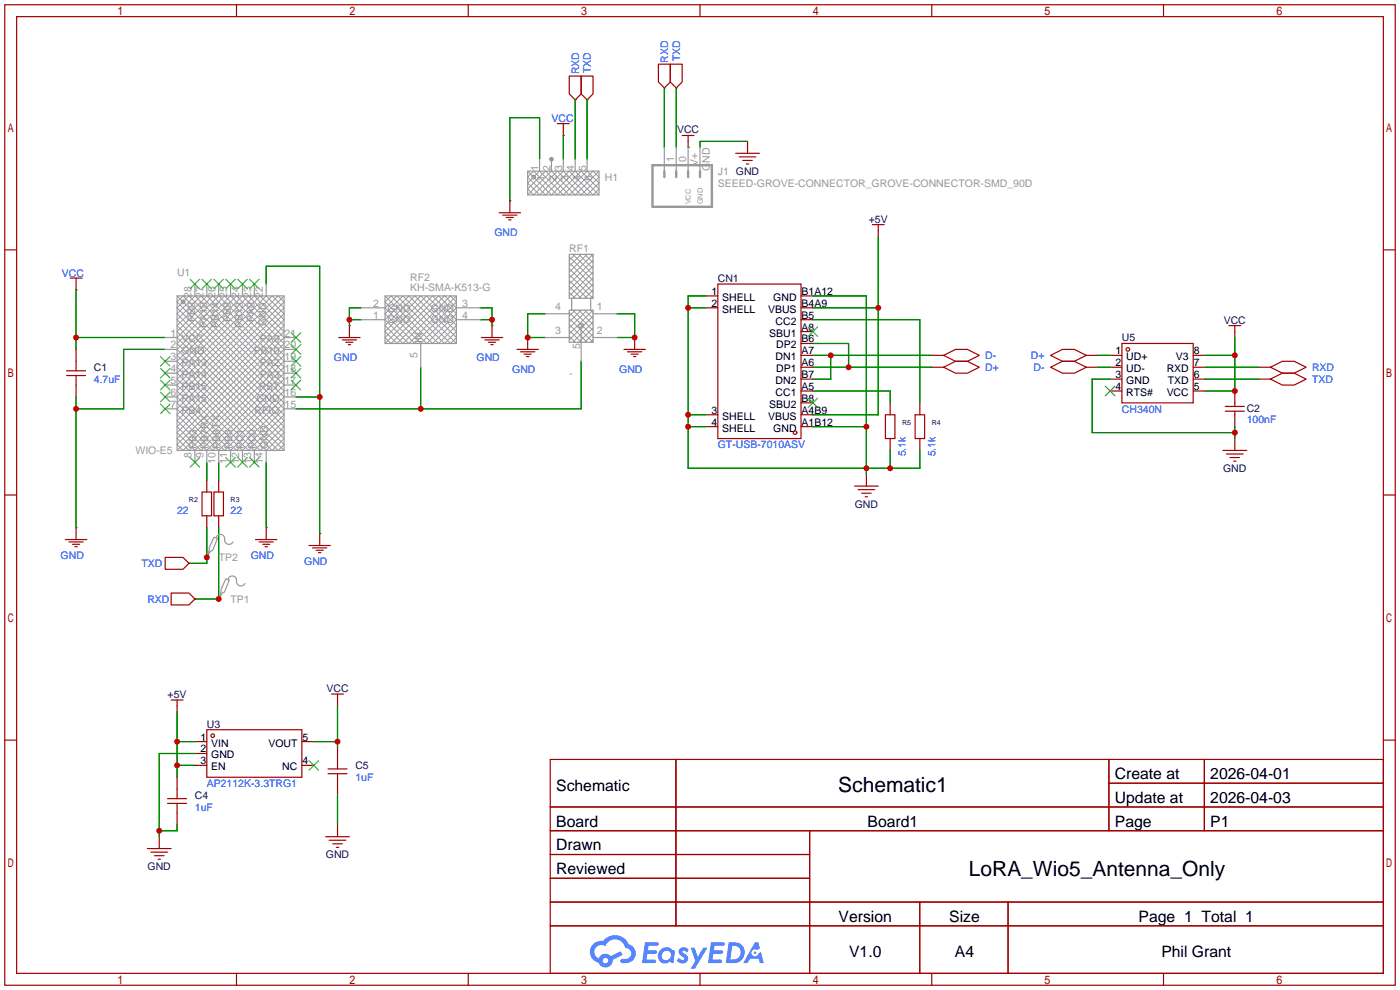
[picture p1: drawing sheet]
<svg xmlns="http://www.w3.org/2000/svg" width="299mm" height="212mm" viewBox="0 0 299 212" stroke-linecap="round" stroke-linejoin="round" font-family="sans-serif">
<circle cx="117.9" cy="34" r=".51" fill="#999"/>
<g fill="none" stroke="#a10000" stroke-width=".25">
<path d="M1 1h297.2v209.6h-297.2zM3.6 3.6h292.1v204.4h-292.1zM50.5 1v2.6M100.1 1v2.6M149.6 1v2.6M199.1 1v2.6M248.7 1v2.6M1 53.4h2.6M295.7 53.4h2.5M1 105.8h2.6M295.7 105.8h2.5M1 158.2h2.6"/>
<path d="M295.7 158.2h2.5M117.6 162.3h178.1v45.7h-178.1zM117.6 172.5h178.1M117.6 177.5h178.1M144.5 162.3v35.6M173 177.5v30.5M237 162.3v15.2M237 167.4h58.7M257.4 162.3v15.2M117.6 182.6h55.4M117.6 192.8h178.1M117.6 187.7h55.4"/>
<path d="M117.6 197.9h178.1M196.6 192.8v15.2M215.4 192.8v15.2M50.5 208v2.6M100.1 208v2.6M149.6 208v2.6M199.1 208v2.6M248.7 208v2.6"/>
</g>
<g fill="#5487ff">
<path d="M145.3 202.7a1.3 1.3 0 0 1 1.9 .3l-.4 .6a.54 .54 0 0 0-.9-.2l.1 .2a1.34 1.34 0 0 1 .9 1.8 1.47 1.47 0 0 1-2.3-.1l.5-.6 .8 .5a.31 .31 0 0 0 .4-.3 .31 .31 0 0 0-.3-.4 1.12 1.12 0 0 1-.7-1.8z"/>
<path d="M147.6 202.5h.9l.6 2 1.2-2h.9l-2.7 4.6h-.9l1-1.7z"/>
<path d="M137.8 201.4h1.7a1.31 1.31 0 0 1 1.2 .2 .4 .4 0 0 1-.3 .5l-1.8 .1-.1 .9h1.6a.4 .4 0 0 1 .4 .4 .4 .4 0 0 1-.5 .4h-1.6l-.2 1.2h1.4a.46 .46 0 0 1 .5 0 .46 .46 0 0 1 .1 .5l-.4 .2h-2.6z"/>
<path d="M151.9 201.4h1.7a1.32 1.32 0 0 1 1.2 .2 .39 .39 0 0 1-.3 .5l-1.8 .1-.1 .9h1.6a.4 .4 0 0 1 .4 .4 .4 .4 0 0 1-.4 .4h-1.7l-.2 1.2h1.4a.46 .46 0 0 1 .5 0 .46 .46 0 0 1 .1 .5l-.4 .2h-2.6z"/>
<path d="M161.3 201.4h.8l.3 1.3-.6 .4a.75 .75 0 0 0-1.1 .3 .75 .75 0 0 0 .5 1 .75 .75 0 0 0 .9-.7l.5-.2 .6 2.3h-.8l-.3-.9h-1.8l-.5 .9h-1z"/>
<path d="M155.7 201.4l-.6 4.4h1.5a2.27 2.27 0 0 0 2.6-2.2 2.27 2.27 0 0 0-2.7-2.2zM156.5 202.1a1.5 1.5 0 0 1 1.8 1.6 1.5 1.5 0 0 1-1.9 1.4h-.3z"/>
<path d="M141.2 203a1.6 1.6 0 0 0-.3 2.3 1.6 1.6 0 0 0 2.3 .2l.7 .3 .3-2.4-.1-.3-.5-.1a1.58 1.58 0 0 0-2.4 0zM141.8 203.5a.98 .98 0 0 1 1.6 .4 .98 .98 0 0 1-1.1 1.3 .94 .94 0 0 1-.9-.7 .94 .94 0 0 1 .4-1z"/>
<path d="M126.8 201.8a2.37 2.37 0 0 0 1.1 4 1.54 1.54 0 0 0 1.8 1 1.54 1.54 0 0 0 1.2-1.6l2.2-1.1-.5-.8-2 1a1.57 1.57 0 0 0-2.7 .5 1.5 1.5 0 0 1-.7-2.1 1.5 1.5 0 0 1 2.2-.5 2.23 2.23 0 0 1 2.3-1.4 2.23 2.23 0 0 1 2 1.8 1.16 1.16 0 0 1 1.2 1.1 1.16 1.16 0 0 1-1.1 1.2h-.7a.47 .47 0 0 0-.5 .4 .47 .47 0 0 0 .4 .5 2.17 2.17 0 0 0 2.5-.9 2.17 2.17 0 0 0-.3-2.7l-.8-.4a3.2 3.2 0 0 0-5.5-.7l-1.1 .1zM128.8 205.3a.6 .6 0 0 1 1.2 0 .6 .6 0 0 1-1.2 0z"/>
<circle cx="161.4" cy="203.6" r=".28"/>
</g>
<g fill="none" stroke="#a10000" stroke-width=".25">
<path d="M121.7 16.3h2.5v3.8l-1.3 1.2-1.2-1.2zM124.2 16.3h2.5v3.8l-1.2 1.2-1.3-1.2zM140.7 13.7h2.6v3.8l-1.3 1.3-1.3-1.3zM142 18.8h.1M143.3 13.7h2.5v3.8l-1.3 1.3-1.2-1.3zM144.5 18.8h.1M119.1 26.4h2.6M120.4 29h.1M120.4 26.4v2.6M122.9 21.3h.1M125.5 21.3h.1M145.8 29h2.5"/>
<path d="M147.1 29v2.5M157.2 32.8h5.1M158 33.5h3.5M158.7 34.3h2.1M159.5 35.1h.5M159.8 30.2v2.6M15 59.4h2.5M16.3 59.4v2.6M106.7 45.5h4.6M107.4 46h3.1M108.2 46.5h1.5M108.7 47h.5"/>
<path d="M109 42.9h.1M109 42.9v2.6M186.4 48h2.6M187.7 48v2.5M14.2 79.2h4.1M16.3 62h.1M16.3 74.7v4.5M72.4 72.1h4.6M73.2 72.6h3M73.9 73.2h1.5M74.4 73.7h.5M74.7 69.6h.1"/>
<path d="M74.7 69.6v2.5M102.9 72.1h4.5M103.6 72.6h3.1M104.4 73.2h1.5M104.9 73.7h.5M105.2 69.6h.1M105.2 69.6v2.5M110.5 74.7h4.6M111.3 75.2h3M112 75.7h1.5M112.5 76.2h.5M112.8 72.1h.1"/>
<path d="M112.8 72.1v2.6M133.3 74.7h4.6M134.1 75.2h3.1M134.9 75.7h1.5M135.4 76.2h.5M135.6 72.1h.1M135.6 72.1v2.6M150.9 65.8h2.5M150.9 63.2h2.5M153.4 60.7h17.8v33h-17.8zM171.2 75.9h2.5M171.2 78.5h2.5"/>
<path d="M171.2 65.8h2.5M171.2 63.2h2.5M171.2 68.3h2.5M171.2 70.9h2.5M171.2 73.4h2.5M199.1 75.9h2.6M199.1 78.5h2.6M201.7 75.9l2.5-1.2h2.6l2.5 1.2-2.5 1.3h-2.6zM201.7 78.5l2.5-1.3h2.6l2.5 1.3-2.5 1.3h-2.6zM224.5 78.5l2.6-1.3h2.5l2.6 1.3-2.6 1.3h-2.5zM224.5 75.9l2.6-1.2h2.5l2.6 1.2-2.6 1.3h-2.5zM232.2 75.9h2.5"/>
<path d="M232.2 78.5h2.5M237.2 75.9h2.6M237.2 78.5h2.6M239.8 73.4h15.2v12.7h-15.2zM255 75.9h2.6M255 78.5h2.6M262.6 69.6h2.6M263.9 69.6v2.5M269 78.5h2.5M271.5 78.5l2.6-1.3h2.5l2.5 1.3-2.5 1.3h-2.5zM14.2 80.3h4.1M16.3 80.3v4.5"/>
<path d="M150.9 91.2h2.5M150.9 88.6h2.5M171.2 91.2h2.5M171.2 88.6h2.5M171.2 81h2.5M171.2 83.6h2.5M171.2 86.1h2.5M189.2 88.6h2.1v5.1h-2.1zM190.2 86.1v2.5M190.2 93.7v2.6M195.6 88.6h2v5.1h-2zM196.6 86.1v2.5"/>
<path d="M196.6 93.7v2.6M237.2 81h2.6M237.2 83.6h2.6M255 81h2.6M255 83.6h2.6M261.4 96.3h5M261.9 87.9h4M261.9 86.9h4M262.1 97h3.6M262.9 97.8h2M263.7 98.6h.5M263.9 83.6v3.3"/>
<path d="M263.9 87.9v3.3M263.9 93.7v2.6M269 81h2.5M271.5 81l2.6-1.2h2.5l2.5 1.2-2.5 1.3h-2.5zM14 115.3h4.5M14.7 115.8h3.1M15.5 116.3h1.5M16 116.8h.5M16.3 112.8h.1M16.3 112.8v2.5M35.3 119.1h3.8l1.3 1.3-1.3 1.3h-3.8zM43.2 105.2h2v5h-2z"/>
<path d="M44.2 102.6v2.6M44.2 110.2v2.6M45.7 105.2h2.1v5h-2.1zM46.7 102.6v2.6M46.7 110.2v2.6M54.6 115.3h4.6M55.4 115.8h3M56.1 116.3h1.6M56.6 116.8h.5M56.9 112.8h.1M56.9 112.8v2.5M66 116.6h4.6"/>
<path d="M66.8 117.1h3M67.6 117.6h1.5M68.1 118.1h.5M68.3 114h.1M68.3 114v2.6M182.6 103.9h5.1M183.4 104.6h3.5M184.1 105.4h2.1M184.9 106.2h.5M185.2 101.3v2.6M36.6 126.7h3.8l1.3 1.3-1.3 1.3h-3.8zM40.4 120.4h.1"/>
<path d="M41.7 128h.1M36.6 149.6h2.5M37.8 149.6v2.5M41.7 158.5h2.5M44.2 156h20.3v10.1h-20.3zM64.5 158.5h2.6M70.9 148.3h2.5M72.1 148.3v2.6M72.1 159.8v4.5M34 178.8v2.6M35.8 171.7h4.1M35.8 170.7h4.1"/>
<path d="M37.8 166.1v4.6M37.8 171.7v4.6M41.7 161h2.5M41.7 163.6h2.5M64.5 163.6h2.6M69.6 178.8h5.1M70.1 165.4h4.1M70.1 164.3h4.1M70.4 179.6h3.5M72.1 165.4v4.5M72.1 176.3v2.5M31.5 181.4h5.1"/>
<path d="M32.3 182.1h3.5M33 182.9h2.1M33.8 183.6h.5M71.1 180.3h2.1M71.9 181.1h.5"/>
<circle cx="241" cy="74.7" r=".38"/>
<circle cx="169.9" cy="92.5" r=".38"/>
<circle cx="45.5" cy="157.2" r=".38"/>
</g>
<g fill="none" stroke="#008700" stroke-width=".25">
<path d="M142 18.8v12.7M144.5 18.8v12.7M115.3 34v-8.9h-6.3v17.8M120.4 29v5M122.9 21.3v12.7M125.5 21.3v12.7M147.1 31.5h.1M159.8 30.2h-10.2v1.3M187.7 50.5v38.1h-14M16.3 62v12.7M16.3 72.1h19M35.3 74.7h-8.9v12.7h-10.1"/>
<path d="M56.9 60.7v-3.8h11.4v57.1M74.7 68.3h2.5M77.2 65.8h-2.5v3.8M89.9 78.5v8.9M102.6 65.8h2.6v3.8M102.6 68.3h2.6M116.6 67.1h-3.8v5h3.8M124.2 77.2v10.2h-61M131.8 67.1h3.8v5h-3.8M147.1 65.8h3.8M150.9 63.2h-3.8v36.9h49.5v-3.8M173.7 65.8h14"/>
<path d="M173.7 68.3h22.9v17.8M173.7 73.4h7.7v5.1M173.7 78.5h25.4M173.7 75.9h25.4M173.7 63.2h11.5v38.1M177.5 75.9v5.1h-3.8M234.7 78.5h2.5M234.7 75.9h2.5M257.6 78.5h11.4M257.6 75.9h6.3M263.9 72.1v11.5h-6.3M16.3 84.8v28"/>
<path d="M44.2 98.8v3.8M46.7 98.8v3.8M56.9 98.8v14M63.2 84.8h5.1M147.1 88.6h3.8M147.1 91.2h3.8M173.7 83.6h16.5v2.5M173.7 91.2h11.5M190.2 96.3v3.8M237.2 81h-3.8v11.5h30.5M257.6 81h11.4M263.9 91.2v2.5"/>
<path d="M44.2 112.8v7.6h-3.8M46.7 112.8v15.2h-5M37.8 158.5h3.9M37.8 152.1v14M67.1 158.5h5M72.1 150.9v8.9M37.8 176.3v1.2h-3.8M37.8 163.6h3.9M41.7 161h-7.7v17.8M72.1 169.9v6.4"/>
</g>
<g fill="none" stroke="#3c3" stroke-width=".25">
<path d="M40.6 59.7l2.1 2M42.7 59.7l-2.1 2M43.2 59.7l2 2M45.2 59.7l-2 2M45.7 59.7l2.1 2M47.8 59.7l-2.1 2M48.3 59.7l2 2M50.3 59.7l-2 2M50.8 59.7l2 2M52.8 59.7l-2 2M53.3 59.7l2.1 2M55.4 59.7l-2.1 2"/>
<path d="M34.3 76.2l2 2M34.3 78.7l2 2.1M36.3 76.2l-2 2M36.3 78.7l-2 2.1M62.2 78.7l2.1 2.1M62.2 76.2l2.1 2M62.2 73.7l2.1 2M62.2 71.1l2.1 2.1M64.3 76.2l-2.1 2M64.3 78.7l-2.1 2.1M64.3 73.7l-2.1 2M64.3 71.1l-2.1 2.1"/>
<path d="M172.7 69.8l2.1 2.1M174.8 69.8l-2.1 2.1M34.3 81.3l2 2M34.3 83.8l2 2.1M34.3 86.4l2 2M36.3 81.3l-2 2M36.3 83.8l-2 2.1M36.3 86.4l-2 2M40.6 97.8l2.1 2M42.7 97.8l-2.1 2M48.3 97.8l2 2M50.3 97.8l-2 2"/>
<path d="M50.8 97.8l2 2M52.8 97.8l-2 2M53.3 97.8l2.1 2M55.4 97.8l-2.1 2M62.2 81.3l2.1 2M64.3 81.3l-2.1 2M172.7 85.1l2.1 2M174.8 85.1l-2.1 2M236.2 82.5l2.1 2.1M238.3 82.5l-2.1 2.1M66 162.6l2.1 2M68.1 162.6l-2.1 2"/>
</g>
<g fill="none" stroke="#999" stroke-width=".21">
<path d="M112.8 37.8l1.2-1.2 5.1 5.1 5.1-5.1 3.8 3.8-1.3 1.3-5-5.1-5.1 5.1zM112.8 39.1l2.5-2.5 5.1 5.1 5.1-5.1 2.5 2.5-2.5 2.6-5.1-5.1-5.1 5.1zM112.8 36.6l5.1 5.1 5-5.1 5.1 5.1M114.2 37.5l.2 .2M114.4 38l-.2 .2M128 36.6l-5.1 5.1-5-5.1-5.1 5.1M112.8 40.4l3.8-3.8 5.1 5.1 5-5.1 1.3 1.2-3.8 3.9-5.1-5.1-5.1 5.1zM121.7 59.9l3.8 3.9M121.7 58.7l5 5.1M121.7 57.4l5 5.1M121.7 56.1l5 5.1M121.7 54.9l5 5"/>
<path d="M122.4 54.4l4.3 4.3M122.9 54.4l-1.2 1.2M123.7 54.4l3 3M124.2 54.4l-2.5 2.5M125 54.4l1.7 1.7M125.5 54.4l-3.8 3.8M126.2 54.4l.5 .5M126.7 54.4l-5 5M126.7 55.6l-5 5.1M126.7 56.9l-5 5.1M126.7 58.2l-5 5M126.7 59.4l-4.3 4.4"/>
<path d="M37.8 63.2l22.9 22.9-10.2 10.2-12.7-12.7 20.4-20.4 2.5 2.6-22.9 22.8 7.7 7.7 15.2-15.3-17.8-17.8-5.1 5.1 22.9 22.9-5.1 5.1-17.8-17.8 15.3-15.3 7.6 7.7-22.9 22.8 2.6 2.6 20.3-20.4-12.7-12.7-10.2 10.2 22.9 22.9M39.1 63.2l21.6 21.6-11.4 11.5-11.5-11.5 21.6-21.6 1.3 1.3-22.9 22.9 8.9 8.9 14-14-19-19.1-3.9 3.9 22.9 22.8-6.3 6.4-16.6-16.5 16.6-16.6 6.3 6.4-22.9 22.9 3.9 3.8 19-19.1-14-14-8.9 8.9 22.9 22.9-1.3 1.3-21.6-21.6 11.5-11.5 11.4 11.5-21.6 21.6-1.3-1.3 22.9-22.9-8.9-8.9-14 14 19.1 19.1 3.8-3.8-22.9-22.9 6.4-6.4 16.5 16.6-16.5 16.5-6.4-6.4 22.9-22.8-3.8-3.9-19.1 19.1 14 14 8.9-8.9-22.9-22.9zM39.3 64.2l.2 .2M39.5 64.7l-.2 .2M60.7 63.2l-22.9 22.9 10.2 10.2 12.7-12.7-20.3-20.4-2.6 2.6 22.9 22.8-7.6 7.7-15.3-15.3 17.8-17.8 5.1 5.1-22.9 22.9 5.1 5.1 17.8-17.8-15.2-15.3-7.7 7.7 22.9 22.8-2.5 2.6-20.4-20.4 12.7-12.7 10.2 10.2-22.9 22.9M82.3 63.2l10.2 10.2 5-5.1-5-5.1-10.2 10.2M83.6 63.2l-1.3 1.3 8.9 8.9 6.3-6.3-3.8-3.9-10.1 10.2-1.3-1.3 8.9-8.9 6.3 6.4-3.8 3.8zM84.8 63.2l-2.5 2.6 7.6 7.6 7.6-7.6-2.5-2.6-10.2 10.2-2.5-2.5 7.6-7.7 7.6 7.7-2.5 2.5zM86.1 63.2l10.2 10.2 1.2-1.3-8.9-8.9-6.3 6.4 3.8 3.8 10.2-10.2 1.2 1.3-8.9 8.9-6.3-6.3zM97.5 63.2l-10.1 10.2-5.1-5.1 5.1-5.1 10.1 10.2M121.7 62.5l1.2 1.3M121.7 61.2l2.5 2.6"/>
<path d="M121.7 71.9l1.2 1.3M121.7 70.6l2.5 2.6M121.7 69.3l3.8 3.9M121.7 68.1l5 5.1M121.7 66.8l5 5.1M122.4 66.3l4.3 4.3M122.9 66.3l-1.2 1.3M123.7 66.3l3 3M124.2 66.3l-2.5 2.5M124.7 69.4l-.7 .7M125 66.3l1.7 1.8M125.5 66.3l-3.8 3.8"/>
<path d="M126.2 66.3l.5 .5M126.7 60.7l-3 3.1M126.7 62l-1.7 1.8M126.7 63.2l-.5 .6M126.7 66.3l-5 5.1M126.7 67.6l-5 5M126.7 68.8l-4.3 4.4M126.7 70.1l-3 3.1M126.7 71.4l-1.7 1.8M126.7 72.6l-.5 .6"/>
</g>
<g fill="none" stroke="#999" stroke-width=".25">
<path d="M112.8 36.6h15.2v5.1h-15.2zM115.3 34v2.6M117.9 34v2.6M120.4 34v2.6M122.9 34v2.6M125.5 34v2.6M142 31.5v5.1M144.5 31.5v5.1M147.1 31.5v5.1M149.6 31.5v5.1M121.7 54.4h5v9.4h-5zM35.3 72.1h2.5"/>
<path d="M35.3 74.7h2.5M35.3 77.2h2.5M35.3 79.8h2.5M37.8 63.2h22.9v33.1h-22.9zM41.7 60.7v2.5M44.2 60.7v2.5M46.7 60.7v2.5M49.3 60.7v2.5M51.8 60.7v2.5M54.4 60.7v2.5M56.9 60.7v2.5M60.7 72.1h2.5"/>
<path d="M60.7 74.7h2.5M60.7 77.2h2.5M60.7 79.8h2.5M77.2 68.3h5.1M77.2 65.8h5.1M82.3 63.2h15.2v10.2h-15.2zM89.9 73.4v5.1M97.5 68.3h5.1M97.5 65.8h5.1M116.6 72.1h5.1M116.6 67.1h5.1M121.7 66.3h5v6.9h-5z"/>
<path d="M122.2 63.8v2.5M124.2 70.1v7.1M126.2 63.8v2.5M126.7 72.1h5.1M126.7 67.1h5.1M35.3 82.3h2.5M35.3 84.8h2.5M35.3 87.4h2.5M41.7 96.3v2.5M44.2 96.3v2.5M46.7 96.3v2.5M49.3 96.3v2.5"/>
<path d="M51.8 96.3v2.5M54.4 96.3v2.5M56.9 96.3v2.5M60.7 82.3h2.5M60.7 84.8h2.5M60.7 87.4h2.5M44.2 118.9v.2M45.7 114.8l.8 .3-1 2.5-.5 .3-.8 1.2 .5-1.5v-.5zM46.2 114.8a.93 .93 0 0 1 1.2-.6 .93 .93 0 0 1 .6 1.1 .94 .94 0 0 0 .7 1 .94 .94 0 0 0 1.1-.5M46.7 127.8v.2M48.3 123.7l.7 .3-1 2.5-.5 .2-.8 1.3 .5-1.5v-.5zM48.8 123.7a.93 .93 0 0 1 1.1-.6 .93 .93 0 0 1 .6 1.1 .94 .94 0 0 0 .7 1 .94 .94 0 0 0 1.1-.5"/>
<circle cx="114" cy="37.8" r=".38"/>
<circle cx="39.1" cy="64.5" r=".38"/>
<circle cx="124.2" cy="69.6" r=".51"/>
</g>
<path d="M139.4 35.3h12.7v8.9h-12.7zM142 36.6v1.2M144.5 36.6v1.2M147.1 36.6v1.2M149.6 36.6v1.2" fill="none" stroke="#999" stroke-width=".51"/>
<g fill="#c00">
<circle cx="105.2" cy="68.3" r=".63"/>
<circle cx="74.7" cy="68.3" r=".63"/>
<circle cx="89.9" cy="87.4" r=".63"/>
<circle cx="68.3" cy="84.8" r=".63"/>
<circle cx="16.3" cy="72.1" r=".63"/>
<circle cx="46.7" cy="128" r=".63"/>
<circle cx="44.2" cy="119.1" r=".63"/>
<circle cx="16.3" cy="87.4" r=".63"/>
<circle cx="135.6" cy="72.1" r=".63"/>
<circle cx="112.8" cy="72.1" r=".63"/>
<circle cx="181.4" cy="78.5" r=".63"/>
<circle cx="177.5" cy="75.9" r=".63"/>
<circle cx="187.7" cy="65.8" r=".63"/>
<circle cx="147.1" cy="91.2" r=".63"/>
<circle cx="147.1" cy="88.6" r=".63"/>
<circle cx="147.1" cy="65.8" r=".63"/>
<circle cx="185.2" cy="100.1" r=".63"/>
<circle cx="185.2" cy="91.2" r=".63"/>
<circle cx="190.2" cy="100.1" r=".63"/>
<circle cx="37.8" cy="158.5" r=".63"/>
<circle cx="37.8" cy="163.6" r=".63"/>
<circle cx="34" cy="177.5" r=".63"/>
<circle cx="72.1" cy="158.5" r=".63"/>
<circle cx="263.9" cy="75.9" r=".63"/>
<circle cx="263.9" cy="83.6" r=".63"/>
<circle cx="263.9" cy="92.5" r=".63"/>
</g>
<g font-size="4.5">
<text x="179.2" y="169.4">Schematic1</text>
<text x="207.1" y="187.1">LoRA_Wio5_Antenna_Only</text>
</g>
<g font-size="3.4">
<text x="238.3" y="166.5">Create at</text>
<text x="258.7" y="166.5">2026-04-01</text>
<text x="118.9" y="169">Schematic</text>
<text x="238.3" y="171.6">Update at</text>
<text x="258.7" y="171.6">2026-04-03</text>
<text x="118.9" y="176.6">Board</text>
<text x="185.4" y="176.6">Board1</text>
<text x="238.3" y="176.6">Page</text>
<text x="258.7" y="176.6">P1</text>
<text x="118.9" y="181.7">Drawn</text>
<text x="118.9" y="186.8">Reviewed</text>
<text x="179.2" y="197">Version</text>
<text x="202.9" y="197">Size</text>
<text x="243.3" y="197">Page 1 Total 1</text>
<text x="181.5" y="204.6">V1.0</text>
<text x="204.1" y="204.6">A4</text>
<text x="248.2" y="204.6">Phil Grant</text>
</g>
<g font-size="2.2" fill="#00f">
<text x="123.8" y="15.9" transform="rotate(-90 123.8 15.9)">RXD</text>
<text x="126.3" y="15.7" transform="rotate(-90 126.3 15.7)">TXD</text>
<text x="142.8" y="13.4" transform="rotate(-90 142.8 13.4)">RXD</text>
<text x="145.3" y="13.1" transform="rotate(-90 145.3 13.1)">TXD</text>
<text x="117.9" y="26">VCC</text>
<text x="105.7" y="50.5">GND</text>
<text x="13.2" y="59.1">VCC</text>
<text x="71.4" y="77.1">GND</text>
<text x="101.9" y="77.1">GND</text>
<text x="210.6" y="76.8">D-</text>
<text x="220.3" y="76.8">D+</text>
<text x="20.1" y="81.8">4.7uF</text>
<text x="109.5" y="79.7">GND</text>
<text x="132.3" y="79.7">GND</text>
<text x="210.6" y="79.3">D+</text>
<text x="220.9" y="79.3">D-</text>
<text x="280.4" y="79.3">RXD</text>
<text x="280.4" y="81.8">TXD</text>
<text x="239.8" y="88.2">CH340N</text>
<text x="153.4" y="95.8">GT-USB-7010ASV</text>
<text x="266.4" y="90.4">100nF</text>
<text x="193.6" y="97.5" transform="rotate(-90 193.6 97.5)">5.1k</text>
<text x="200" y="97.5" transform="rotate(-90 200 97.5)">5.1k</text>
<text x="37.8" y="109.8">22</text>
<text x="49.3" y="109.8">22</text>
<text x="13" y="119.6">GND</text>
<text x="53.6" y="119.6">GND</text>
<text x="30.2" y="121.2">TXD</text>
<text x="65" y="120.8">GND</text>
<text x="31.5" y="128.8">RXD</text>
<text x="75.9" y="166.9">1uF</text>
<text x="41.7" y="173.3">1uF</text>
<text x="44.2" y="168.2">AP2112K-3.3TRG1</text>
</g>
<g font-size="2.2" fill="#000080">
<text x="144.7" y="28.5">VCC</text>
<text x="185.7" y="47.6">+5V</text>
<text x="153.4" y="60.3">CN1</text>
<text x="261.5" y="69.1">VCC</text>
<text x="239.8" y="73">U5</text>
<text x="20.1" y="79.3">C1</text>
<text x="266.4" y="88.1">C2</text>
<text x="261.4" y="100.9">GND</text>
<text x="182.7" y="108.5">GND</text>
<text x="35.8" y="149.2">+5V</text>
<text x="69.8" y="147.9">VCC</text>
<text x="44.2" y="155.5">U3</text>
<text x="75.9" y="164.4">C5</text>
<text x="41.7" y="170.7">C4</text>
<text x="31.5" y="186">GND</text>
<text x="69.6" y="183.4">GND</text>
</g>
<g font-size="2.2" fill="#999">
<text x="144.1" y="34.7" transform="rotate(-90 144.1 34.7)">1</text>
<text x="146.6" y="34.7" transform="rotate(-90 146.6 34.7)">0</text>
<text x="149.2" y="35.4" transform="rotate(-90 149.2 35.4)">V+</text>
<text x="115.1" y="36.4" transform="rotate(-90 115.1 36.4)">1</text>
<text x="116.4" y="38.8" transform="rotate(-90 116.4 38.8)">1</text>
<text x="117.6" y="36.4" transform="rotate(-90 117.6 36.4)">2</text>
<text x="118.9" y="38.8" transform="rotate(-90 118.9 38.8)">2</text>
<text x="120.2" y="36.4" transform="rotate(-90 120.2 36.4)">3</text>
<text x="121.5" y="38.8" transform="rotate(-90 121.5 38.8)">3</text>
<text x="122.7" y="36.4" transform="rotate(-90 122.7 36.4)">4</text>
<text x="124" y="38.8" transform="rotate(-90 124 38.8)">4</text>
<text x="125.3" y="36.4" transform="rotate(-90 125.3 36.4)">5</text>
<text x="126.5" y="38.8" transform="rotate(-90 126.5 38.8)">5</text>
<text x="129.3" y="38.7">H1</text>
<text x="151.7" y="36.5" transform="rotate(-90 151.7 36.5)">GND</text>
<text x="153.4" y="39.9">SEEED-GROVE-CONNECTOR_GROVE-CONNECTOR-SMD_90D</text>
<text x="153.4" y="37.4">J1 GND</text>
<text x="121.7" y="53.9">RF1</text>
<text x="37.8" y="59">U1</text>
<text x="87.7" y="60">RF2</text>
<text x="41" y="63.6" transform="rotate(-90 41 63.6)">28</text>
<text x="43.5" y="63.6" transform="rotate(-90 43.5 63.6)">27</text>
<text x="46" y="63.6" transform="rotate(-90 46 63.6)">26</text>
<text x="48.6" y="63.6" transform="rotate(-90 48.6 63.6)">25</text>
<text x="51.1" y="63.6" transform="rotate(-90 51.1 63.6)">24</text>
<text x="53.7" y="63.6" transform="rotate(-90 53.7 63.6)">23</text>
<text x="56.2" y="63.6" transform="rotate(-90 56.2 63.6)">22</text>
<text x="79.8" y="65.6">2</text>
<text x="87.7" y="62.3">KH-SMA-K513-G</text>
<text x="98.8" y="65.6">3</text>
<text x="36.5" y="71.9">1</text>
<text x="41.7" y="68.9" transform="rotate(-90 41.7 68.9)">PB0</text>
<text x="44.3" y="70.2" transform="rotate(-90 44.3 70.2)">PA10</text>
<text x="46.8" y="70.2" transform="rotate(-90 46.8 70.2)">PB14</text>
<text x="49.3" y="68.9" transform="rotate(-90 49.3 68.9)">PB9</text>
<text x="51.9" y="70.2" transform="rotate(-90 51.9 70.2)">PB13</text>
<text x="54.4" y="68.9" transform="rotate(-90 54.4 68.9)">PA0</text>
<text x="57" y="69.7" transform="rotate(-90 57 69.7)">GND</text>
<text x="60.8" y="71.9">21</text>
<text x="79.8" y="68.1">1</text>
<text x="82.8" y="69.1">GND</text>
<text x="82.8" y="66.6">GND</text>
<text x="92" y="66.6">GND</text>
<text x="92" y="69.1">GND</text>
<text x="98.8" y="68.1">4</text>
<text x="118.7" y="71.4">3</text>
<text x="118.7" y="66.4">4</text>
<text x="127.5" y="66.4">1</text>
<text x="127.5" y="71.4">2</text>
<text x="36.5" y="74.5">2</text>
<text x="36.5" y="77">3</text>
<text x="38.8" y="73.2">VCC</text>
<text x="38.8" y="75.7">GND</text>
<text x="54.3" y="75.7">PB10</text>
<text x="55.5" y="73.2">PA9</text>
<text x="60.8" y="77">19</text>
<text x="60.8" y="74.5">20</text>
<text x="89.2" y="76.4" transform="rotate(-90 89.2 76.4)">5</text>
<text x="90.2" y="73.4" transform="rotate(-90 90.2 73.4)">IN</text>
<text x="124" y="74.7" transform="rotate(-90 124 74.7)">5</text>
<text x="36.5" y="79.5">4</text>
<text x="36.5" y="82.1">5</text>
<text x="38.8" y="78.3">PA13</text>
<text x="38.8" y="80.8">PA14</text>
<text x="38.8" y="83.4">PB15</text>
<text x="55.3" y="83.4">RST</text>
<text x="55.5" y="80.8">PA3</text>
<text x="55.5" y="78.3">PA2</text>
<text x="60.8" y="82.1">17</text>
<text x="60.8" y="79.5">18</text>
<text x="121.7" y="80.6">-</text>
<text x="36.5" y="84.6">6</text>
<text x="36.5" y="87.2">7</text>
<text x="38.8" y="85.9">PA15</text>
<text x="38.8" y="88.4">PB4</text>
<text x="54.4" y="88.4">RFIO</text>
<text x="54.8" y="85.9">GND</text>
<text x="60.8" y="87.2">15</text>
<text x="60.8" y="84.6">16</text>
<text x="42" y="96" transform="rotate(-90 42 96)">PB3</text>
<text x="44.5" y="96" transform="rotate(-90 44.5 96)">PB7RX</text>
<text x="47" y="96" transform="rotate(-90 47 96)">PB6TX</text>
<text x="49.6" y="96" transform="rotate(-90 49.6 96)">PB5</text>
<text x="52.1" y="96" transform="rotate(-90 52.1 96)">PC1</text>
<text x="54.7" y="96" transform="rotate(-90 54.7 96)">PC0</text>
<text x="57.2" y="96" transform="rotate(-90 57.2 96)">GND</text>
<text x="29" y="97.1">WIO-E5</text>
<text x="41" y="97.9" transform="rotate(-90 41 97.9)">8</text>
<text x="43.5" y="97.9" transform="rotate(-90 43.5 97.9)">9</text>
<text x="46" y="99.1" transform="rotate(-90 46 99.1)">10</text>
<text x="48.6" y="99.1" transform="rotate(-90 48.6 99.1)">11</text>
<text x="51.1" y="99.1" transform="rotate(-90 51.1 99.1)">12</text>
<text x="53.7" y="99.1" transform="rotate(-90 53.7 99.1)">13</text>
<text x="56.2" y="99.1" transform="rotate(-90 56.2 99.1)">14</text>
<text x="46.7" y="119.9">TP2</text>
<text x="49.3" y="128.8">TP1</text>
</g>
<g font-size="2.2">
<text x="152" y="65.6">2</text>
<text x="152" y="63">1</text>
<text x="154.4" y="64.3">SHELL</text>
<text x="165.3" y="64.3">GND</text>
<text x="171.3" y="63">B1A12</text>
<text x="171.3" y="65.6">B4A9</text>
<text x="154.4" y="66.8">SHELL</text>
<text x="164.2" y="66.8">VBUS</text>
<text x="164.4" y="71.9">SBU1</text>
<text x="165.8" y="69.4">CC2</text>
<text x="171.3" y="68.1">B5</text>
<text x="171.3" y="70.7">A8</text>
<text x="165.8" y="77">DN1</text>
<text x="165.9" y="74.5">DP2</text>
<text x="171.3" y="73.2">B6</text>
<text x="171.3" y="75.7">A7</text>
<text x="238.4" y="75.7">1</text>
<text x="240.7" y="77">UD+</text>
<text x="251.3" y="77">V3</text>
<text x="255.1" y="75.7">8</text>
<text x="165.8" y="82.1">DN2</text>
<text x="165.9" y="79.5">DP1</text>
<text x="171.3" y="78.3">A6</text>
<text x="171.3" y="80.8">B7</text>
<text x="171.3" y="83.4">A5</text>
<text x="238.4" y="83.4">4</text>
<text x="238.4" y="80.8">3</text>
<text x="238.4" y="78.3">2</text>
<text x="240.7" y="82.1">GND</text>
<text x="240.7" y="79.5">UD-</text>
<text x="249.3" y="79.5">RXD</text>
<text x="249.6" y="82.1">TXD</text>
<text x="255.1" y="78.3">7</text>
<text x="255.1" y="80.8">6</text>
<text x="255.1" y="83.4">5</text>
<text x="152" y="88.4">3</text>
<text x="154.4" y="89.7">SHELL</text>
<text x="164.2" y="89.7">VBUS</text>
<text x="164.4" y="87.2">SBU2</text>
<text x="165.8" y="84.6">CC1</text>
<text x="171.3" y="85.9">B8</text>
<text x="171.3" y="88.4">A4B9</text>
<text x="240.7" y="84.6">RTS#</text>
<text x="249.3" y="84.6">VCC</text>
<text x="152" y="91">4</text>
<text x="154.4" y="92.2">SHELL</text>
<text x="165.3" y="92.2">GND</text>
<text x="171.3" y="91">A1B12</text>
<text x="42.8" y="158.3">1</text>
<text x="42.8" y="160.8">2</text>
<text x="45.1" y="159.6">VIN</text>
<text x="57.4" y="159.6">VOUT</text>
<text x="64.6" y="158.3">5</text>
<text x="42.8" y="163.4">3</text>
<text x="45.1" y="162.1">GND</text>
<text x="45.1" y="164.6">EN</text>
<text x="60.3" y="164.6">NC</text>
<text x="64.6" y="163.4">4</text>
</g>
<g font-size="1.6" fill="#999">
<text x="147.6" y="43.7" transform="rotate(-90 147.6 43.7)">VCC</text>
<text x="150.2" y="43.7" transform="rotate(-90 150.2 43.7)">GND</text>
</g>
<g font-size="1.5" fill="#000080">
<text x="192.8" y="90.9">R5</text>
<text x="199.1" y="90.9">R4</text>
<text x="40.4" y="107.4">R2</text>
<text x="49.3" y="107.4">R3</text>
</g>
</svg>
